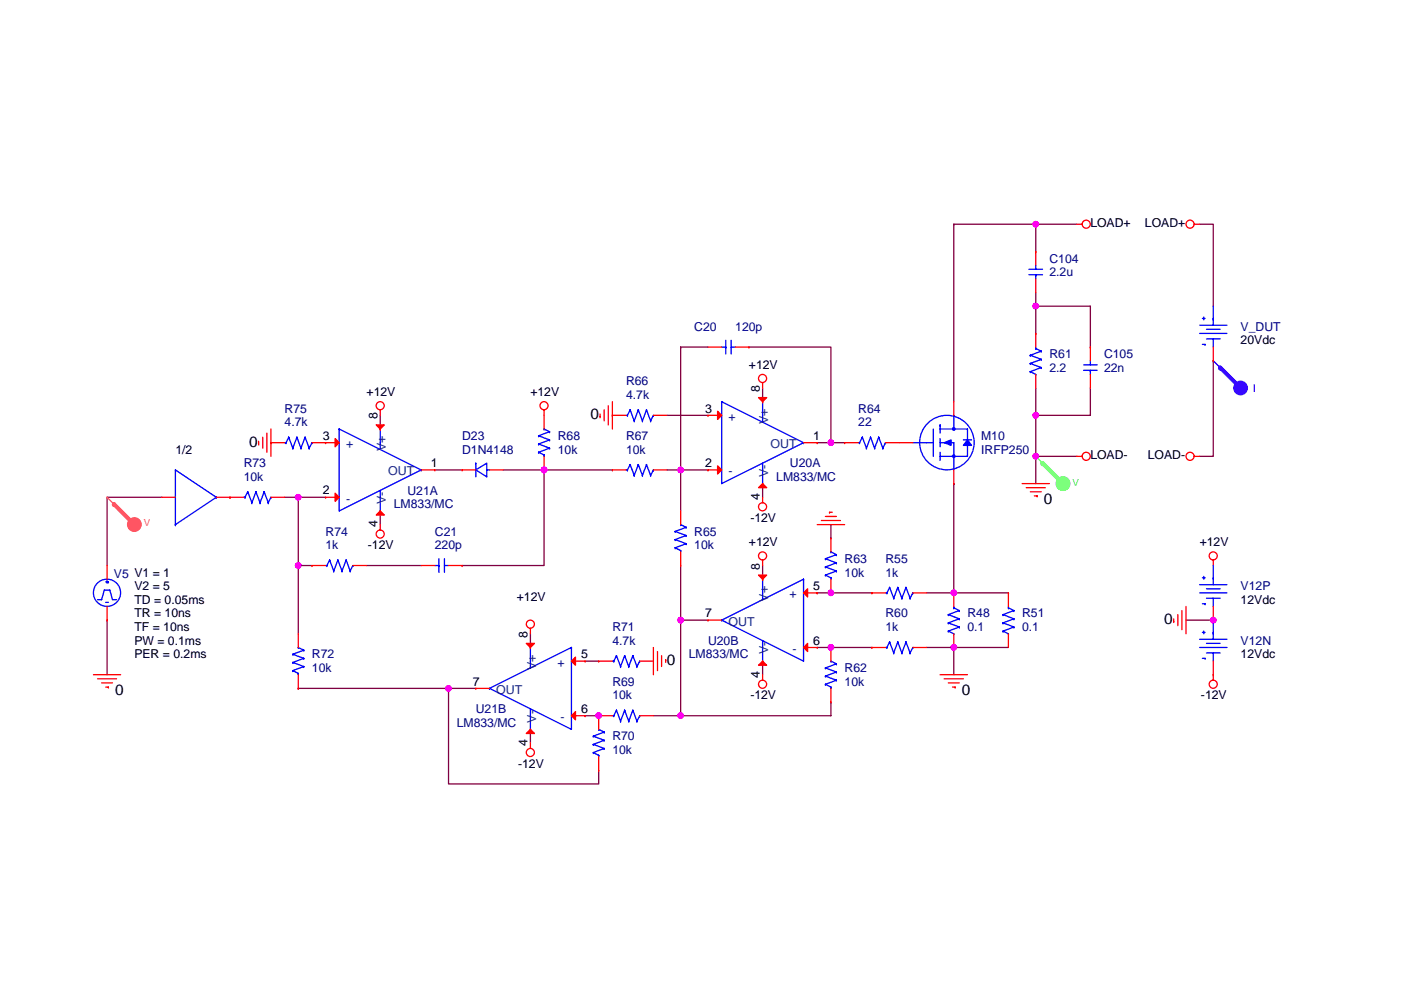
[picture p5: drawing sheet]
<svg xmlns="http://www.w3.org/2000/svg" width="297mm" height="210mm" viewBox="0 0 297 210" stroke-linecap="round" stroke-linejoin="round" font-family="sans-serif">
<g fill="none" stroke="#800040" stroke-width=".28">
<path d="M202.2 47.6v37.6M202.2 47.6h.1M202.2 47.6h17.4M219.6 47.6v5.8M219.6 47.6h8.7M254.4 47.6h2.8v17.3M144.3 73.6v26.1h5.8M144.3 73.6h.1M144.3 73.6h5.8M158.8 73.6h17.4v20.3M219.6 64.9h.1M219.6 64.9h11.6v8.7"/>
<path d="M219.6 62v8.7M257.2 76.5v20.3h-2.8M80.6 88.1v2.9M92.2 99.7h5.8M106.7 99.7h8.7M115.4 99.7h.1M115.4 99.7v20.3h-17.4M115.4 99.7h14.4M141.4 99.7h2.9v8.7M141.4 88.1h8.7M161.7 82.3v2.9M173.3 93.9h2.9"/>
<path d="M176.2 93.9h.1M176.2 93.9h2.9M219.6 82.3v5.8M219.6 96.8h.1M219.6 88.1v8.7h8.7M219.6 88.1h.1M219.6 96.8v5.8M231.2 82.3v5.8h-11.6M34.3 105.5h-11.6v14.5M60.3 105.5h2.9M63.2 105.5h5.8M63.2 120h.1"/>
<path d="M63.2 105.5v14.5h2.9M63.2 105.5h.1M63.2 120v14.4M77.7 120h11.6M80.6 108.4v2.9M144.3 120v11.5M161.7 120v2.9M161.7 102.6v2.9M176.2 114.2h.1M176.2 111.3v2.9M202.2 102.6v23.2h11.6M202.2 102.6h.1"/>
<path d="M22.7 131.5v11.6M112.5 134.4v2.9M144.3 131.5v20.3h31.9v-2.9M144.3 131.5h.1M144.3 131.5h5.8M173.3 137.3h2.9M173.3 125.8h2.9M176.2 125.8h.1M176.2 137.3h.1M176.2 125.8h8.6M176.2 137.3h8.6M196.4 125.8h5.8"/>
<path d="M196.4 137.3h17.4M202.2 137.3h.1M202.2 137.3v5.8M251.5 131.5h5.7M257.2 131.5h.1M63.2 146h.1M63.2 146h31.9M100.9 146h-5.8v20.3h31.8v-2.9M112.5 154.7v2.9M124.1 140.2h2.8M124.1 151.8h2.8M126.9 151.8h.1"/>
<path d="M138.5 151.8h5.8M161.7 140.2v2.9"/>
</g>
<g fill="#f0f" stroke="#f0f" stroke-width=".28">
<circle cx="202.2" cy="137.3" r=".57"/>
<circle cx="202.2" cy="125.7" r=".57"/>
<circle cx="176.1" cy="125.7" r=".57"/>
<circle cx="176.1" cy="137.3" r=".57"/>
<circle cx="219.6" cy="64.9" r=".57"/>
<circle cx="219.6" cy="96.8" r=".57"/>
<circle cx="219.6" cy="47.5" r=".57"/>
<circle cx="144.3" cy="151.8" r=".57"/>
<circle cx="144.3" cy="131.5" r=".57"/>
<circle cx="176.1" cy="93.9" r=".57"/>
<circle cx="144.3" cy="99.7" r=".57"/>
<circle cx="115.4" cy="99.7" r=".57"/>
<circle cx="126.9" cy="151.8" r=".57"/>
<circle cx="63.2" cy="119.9" r=".57"/>
<circle cx="95.1" cy="146" r=".57"/>
<circle cx="63.2" cy="105.5" r=".57"/>
<circle cx="219.6" cy="88.1" r=".57"/>
<circle cx="257.2" cy="131.5" r=".57"/>
</g>
<g fill="none" stroke="#f00" stroke-width=".28">
<path d="M219.6 59.1v2.9M219.6 53.4h.1M219.6 53.4v2.8M228.3 47.6h1.1M253.2 47.6h1.2M150.1 73.6h2.9M155.9 73.6h2.9M158.8 73.6h.1M219.6 79.4v2.9M219.6 70.7h.1M219.6 70.7v2.9M231.2 79.4v2.9"/>
<path d="M231.2 73.6h.1M231.2 73.6v2.9M257.2 64.9h.1M257.2 76.5h.1M257.2 73.6v2.9M54.8 94.2h.1M54.8 93.6v.6M55.7 92.7v2.4M56.6 91.9v4M57.4 91v5.8M57.4 93.9h.1M57.4 93.9h2.9"/>
<path d="M66.1 93.9h2.9M69 93.9h.1M69 93.9h2.9M80.6 86.9v1.2M80.6 91h.1M89.3 99.7h2.9M92.2 99.7h.1M98 99.7h.1M98 99.7h2.9M103.8 99.7h2.9M115.4 86.9v4.1M115.4 99.7h.1"/>
<path d="M115.4 96.8v2.9M127.2 88.4h.1M127.2 87.8v.6M128.1 86.9v2.4M129 86.1v4M129.8 85.2v5.8M129.8 99.7h.1M129.8 88.1h.1M129.8 88.1h2.9M129.8 99.7h2.9M138.5 99.7h2.9M138.5 88.1h2.9"/>
<path d="M150.1 88.1h.1M150.1 99.7h.1M150.1 88.1h2.9M150.1 99.7h2.9M161.7 81.2v1.1M161.7 85.2h.1M170.4 93.9h2.9M173.3 93.9h.1M179.1 93.9h.1M179.1 93.9h2.9M187.7 93.9h5.8M202.2 85.2v2.9"/>
<path d="M202.2 99.7v2.9M228.3 96.8h1.1M253.2 96.8h1.2M22.7 120v2.9M34.3 105.5h2.9M45.9 105.5h5.8M48.8 105.5h.1M57.4 105.5h2.9M66.1 120h.1M66.1 120h2.9M69 105.5h.1M69 105.5h2.9"/>
<path d="M74.8 120h2.9M80.6 111.3v1.1M80.6 108.4h.1M89.3 120h2.9M95.1 120h2.9M98 120h.1M144.3 108.4v2.9M144.3 120h.1M144.3 117.1v2.9M161.7 118.8v1.2M161.7 105.5v1.1M161.7 102.6h.1"/>
<path d="M173.3 111.3h5.8M174.1 110.4h4.1M175 109.5h2.3M175.9 108.6h.1M175.9 108.6h.6M176.2 114.2v2.9M202.2 102.6h.1M216.7 102.6h5.8M217.6 103.4h4M218.4 104.3h2.4M219.3 105.2h.6M219.9 105.2h.1"/>
<path d="M257.2 118.8v1.2M257.2 120h.1M22.7 131.5h.1M22.7 128.6v2.9M63.2 134.4v2.9M112.5 133.3v1.1M112.5 137.3h.1M138.5 137.3v5.8M139.4 138.2v4M140.3 139.1v2.3M141.1 139.9h.1M141.1 139.9v.6"/>
<path d="M150.1 131.5h.1M150.1 131.5h2.9M161.7 122.9h.1M170.4 125.8h2.9M170.4 137.3h2.9M173.3 125.8h.1M173.3 137.3h.1M176.2 137.3v2.9M176.2 125.8h.1M176.2 122.9v2.9M184.8 137.3h.1M184.8 125.8h.1"/>
<path d="M184.8 125.8h2.9M184.8 137.3h2.9M193.5 137.3h2.9M193.5 125.8h2.9M202.2 134.4v2.9M202.2 125.8h.1M202.2 125.8v2.8M213.8 134.4v2.9M213.8 125.8h.1M213.8 125.8v2.8M248.9 131.8h.1M248.9 131.3v.5"/>
<path d="M249.7 130.4v2.3M250.6 129.5v4.1M251.5 128.6v5.8M257.2 131.5h.1M257.2 128.6v2.9M19.8 143.1h5.8M20.7 144h4M21.5 144.8h2.4M22.4 145.7h.6M23 145.7h.1M63.2 146h.1M63.2 143.1v2.9"/>
<path d="M100.9 146h.1M100.9 146h2.9M112.5 157.6v1.1M112.5 154.7h.1M121.2 151.8h2.9M121.2 140.2h2.9M124.1 140.2h.1M124.1 151.8h.1M126.9 151.8h.1M126.9 140.2h.1M126.9 151.8v2.9M126.9 151.8h2.9"/>
<path d="M126.9 140.2h2.9M135.6 151.8h2.9M135.6 140.2h2.9M161.7 143.1v1.2M161.7 140.2h.1M176.2 148.9h.1M176.2 146v2.9M199.3 143.1h5.8M200.2 144h4.1M201.1 144.8h2.3M201.9 145.7h.6M202.5 145.7h.1"/>
<path d="M257.2 143.1v1.2M257.2 143.1h.1M257.2 140.2v2.9M126.9 163.4h.1M126.9 160.5v2.9"/>
<circle cx="230.3" cy="47.5" r=".86"/>
<circle cx="252.3" cy="47.5" r=".86"/>
<circle cx="80.6" cy="86" r=".86"/>
<circle cx="115.3" cy="86" r=".86"/>
<circle cx="161.7" cy="80.3" r=".86"/>
<circle cx="230.3" cy="96.8" r=".86"/>
<circle cx="252.3" cy="96.8" r=".86"/>
<circle cx="80.6" cy="113.3" r=".86"/>
<circle cx="161.7" cy="107.5" r=".86"/>
<circle cx="161.7" cy="117.9" r=".86"/>
<circle cx="257.2" cy="117.9" r=".86"/>
<circle cx="112.4" cy="132.4" r=".86"/>
<circle cx="112.4" cy="159.6" r=".86"/>
<circle cx="161.7" cy="145.1" r=".86"/>
<circle cx="257.2" cy="145.1" r=".86"/>
</g>
<circle cx="225.4" cy="102.6" r="1.44" fill="#5f5" stroke="#5f5" stroke-width=".28"/>
<path d="M219.6 96.8h.1M219.6 96.8l5.8 5.8" fill="none" stroke="#5f5" stroke-width=".28"/>
<path d="M221 98.2h.1M221 98.2l4.4 4.4" fill="none" stroke="#5f5" stroke-width=".87"/>
<circle cx="28.5" cy="111.3" r="1.44" fill="#f55" stroke="#f55" stroke-width=".28"/>
<path d="M22.7 105.5h.1M22.7 105.5l5.8 5.8" fill="none" stroke="#f55" stroke-width=".28"/>
<path d="M24.1 106.9h.1M24.1 106.9l4.4 4.4" fill="none" stroke="#f55" stroke-width=".87"/>
<circle cx="263" cy="82.3" r="1.44" fill="#50f" stroke="#50f" stroke-width=".28"/>
<path d="M257.2 76.5h.1M257.2 76.5l5.8 5.8" fill="none" stroke="#50f" stroke-width=".28"/>
<path d="M258.7 78h.1M258.7 78l4.3 4.3" fill="none" stroke="#50f" stroke-width=".87"/>
<g fill="none" stroke="#00f" stroke-width=".28">
<path d="M218.2 58.3h2.8M218.2 57.1h2.8M219.6 56.2v.9M219.6 58.3h.1M219.6 58.3v.8M153 73.6h.9M153.9 72.2v2.9M153.9 73.6h.1M155 72.2v2.9M155 73.6h.9M218.4 75.4h.1M218.4 77.1h.1"/>
<path d="M218.4 78.8h.1M218.4 75.4l2.4 .8M218.4 77.1l2.4 .9M218.4 78.8l1.2 .6M219.6 79.4h.1M219.6 73.9h.1M219.6 73.9l1.2 .6M219.6 73.6v.3M220.8 74.5h.1M220.8 76.2h.1M220.8 78h.1M220.8 74.5l-2.4 .9"/>
<path d="M220.8 76.2l-2.4 .9M220.8 78l-2.4 .8M229.7 78.5h2.9M229.7 77.4h2.9M231.2 76.5v.9M231.2 78.5h.1M231.2 78.5v.9M254.4 70.7h5.7M254.4 69h5.7M254.9 67.5h.6M254.9 73h.6M255.2 67.2v.6"/>
<path d="M255.5 73h.1M255.8 69.8h2.9M255.8 71.9h2.9M257.2 67.5v1.5M257.2 71.9v1.7M257.2 64.9v2.9M60.3 93.9h.3M60.6 93.9h.1M61.2 92.7h.1M61.2 92.7l-.6 1.2M61.2 92.7l.9 2.4M62.1 95.1h.1"/>
<path d="M62.9 92.7h.1M62.9 92.7l-.8 2.4M62.9 92.7l.9 2.4M63.8 95.1h.1M64.7 92.7h.1M64.7 92.7l-.9 2.4M64.7 92.7l.8 2.4M65.5 95.1h.1M66.1 93.9h.1M66.1 93.9l-.6 1.2M71.9 91h.1M71.9 91v17.4l17.4-8.7"/>
<path d="M71.9 91l17.4 8.7M80.6 91v4.3M89.3 99.7h.1M100.9 99.7l2.3-1.5v2.9zM100.9 98.2h.1M100.9 98.2v2.9M103.2 99.7h.6M114.2 95.9h.1M114.2 94.2h.1M114.2 92.4h.1M114.2 95.9l1.2 .6M114.2 94.2l2.3 .9"/>
<path d="M114.2 92.4l2.3 .9M115.4 91h.1M115.4 96.5h.1M115.4 91l1.1 .6M115.4 96.5v.3M116.5 95.1h.1M116.5 93.3h.1M116.5 91.6h.1M116.5 95.1l-2.3 .8M116.5 93.3l-2.3 .9M116.5 91.6l-2.3 .8M132.7 99.7h.3"/>
<path d="M132.7 88.1h.3M133 99.7h.1M133 88.1h.1M133.6 98.5h.1M133.6 86.9h.1M133.6 98.5l-.6 1.2M133.6 98.5l.9 2.3M133.6 86.9l-.6 1.2M133.6 86.9l.9 2.4M134.5 89.3h.1M135.3 98.5h.1M135.3 86.9h.1"/>
<path d="M135.3 98.5l-.8 2.3M135.3 98.5l.9 2.3M135.3 86.9l-.8 2.4M135.3 86.9l.9 2.4M136.2 89.3h.1M137.1 98.5h.1M137.1 86.9h.1M137.1 98.5l-.9 2.3M137.1 98.5l.8 2.3M137.1 86.9l-.9 2.4M137.1 86.9l.8 2.4M137.9 89.3h.1"/>
<path d="M138.5 99.7h.1M138.5 88.1h.1M138.5 99.7l-.6 1.1M138.5 88.1l-.6 1.2M153 85.2h.1M153 85.2v17.4l17.4-8.7M153 85.2l17.4 8.7M161.7 85.2v4.4M161.7 98.2v4.4M170.4 93.9h.1M182 93.9h.2M182.2 93.9h.1"/>
<path d="M182.8 92.7h.1M182.8 92.7l-.6 1.2M182.8 92.7l.9 2.4M183.7 95.1h.1M184.6 92.7h.1M184.6 92.7l-.9 2.4M184.6 92.7l.8 2.4M185.4 95.1h.1M186.3 92.7h.1M186.3 92.7l-.9 2.4M186.3 92.7l.9 2.4M187.2 95.1h.1"/>
<path d="M187.7 93.9h.1M187.7 93.9l-.5 1.2M193.5 93.9h4.4M197.9 91v5.8M199.3 93.9h2.9v2.9M199.3 91h2.9M199.3 96.8h2.9M199.3 93v1.8M199.3 95.9v1.8M199.3 90.1h.1M199.3 90.1v1.8M202.2 96.8v2.9"/>
<path d="M202.2 88.1h.1M202.2 91h2.9v2.3M202.2 88.1v2.9M204.3 93.3h1.7M205.1 94.5v2.3h-2.9M37.2 111.3h.1M45.9 105.5h.1M45.9 105.5l-8.7 5.8M45.9 105.5l-8.7-5.8v11.6M51.7 105.5h.2M51.9 105.5h.1M52.5 104.3h.1"/>
<path d="M52.5 104.3l-.6 1.2M52.5 104.3l.9 2.3M53.4 106.6h.1M54.3 104.3h.1M54.3 104.3l-.9 2.3M54.3 104.3l.8 2.3M55.1 106.6h.1M56 104.3h.1M56 104.3l-.9 2.3M56 104.3l.9 2.3M56.9 106.6h.1M57.4 105.5h.1"/>
<path d="M57.4 105.5l-.5 1.1M69 120h.3M69.3 120h.1M69.9 118.8h.1M69.9 118.8l-.6 1.2M69.9 118.8l.9 2.3M71.6 118.8h.1M71.6 118.8l-.8 2.3M71.6 118.8l.9 2.3M73.4 118.8h.1M73.4 118.8l-.9 2.3M73.4 118.8l.8 2.3"/>
<path d="M74.8 120h.1M74.8 120l-.6 1.1M80.6 104v4.4M80.6 108.4h.1M92.2 120h.9M93.1 118.5v2.9M93.1 120h.1M94.2 118.5v2.9M94.2 120h.9M134.5 100.8h.1M136.2 100.8h.1M137.9 100.8h.1"/>
<path d="M143.1 116.2h.1M143.1 114.4h.1M143.1 112.7h.1M143.1 116.2l1.2 .6M143.1 114.4l2.4 .9M143.1 112.7l2.4 .9M144.3 111.3h.1M144.3 116.8h.1M144.3 111.3l1.2 .5M144.3 116.8v.3M145.5 115.3h.1M145.5 113.6h.1"/>
<path d="M145.5 111.8h.1M145.5 115.3l-2.4 .9M145.5 113.6l-2.4 .8M145.5 111.8l-2.4 .9M161.7 102.6h.1M175 118.5h.1M175 118.5l2.3 .9M176.2 117.1h.1M176.2 117.1l1.1 .5M177.3 119.4h.1M177.3 117.6h.1M177.3 119.4l-2.3 .8"/>
<path d="M177.3 117.6l-2.3 .9M257.2 120v2.9M20.7 127.2h.8l.6-2h1.2l.6 2h.8M22.4 127.8h.6M22.4 123.4h.6M22.7 123.1v.6M23 123.4h.1M62.1 138.8h.1M62.1 138.8l2.3 .8M63.2 137.3h.1M63.2 137.3l1.2 .6M64.4 139.6h.1"/>
<path d="M64.4 137.9h.1M64.4 139.6l-2.3 .9M64.4 137.9l-2.3 .9M70.8 121.1h.1M72.5 121.1h.1M74.2 121.1h.1M112.5 137.3v4.4M121.2 137.3h.1M121.2 137.3v17.4l-17.4-8.7M121.2 137.3l-17.4 8.7M130.7 139.1h.1M130.7 139.1l-.6 1.1"/>
<path d="M130.7 139.1l.9 2.3M132.4 139.1h.1M132.4 139.1l-.8 2.3M132.4 139.1l.9 2.3M134.2 139.1h.1M134.2 139.1l-.9 2.3M134.2 139.1l.8 2.3M153 131.5h.1M161.7 122.9v4.3M161.7 135.9v4.3M170.4 122.9h.1M170.4 122.9v17.3l-17.4-8.7"/>
<path d="M170.4 122.9l-17.4 8.6M175 122h.1M175 120.2h.1M175 122l1.2 .6M175 120.2l2.3 .9M176.2 122.6h.1M176.2 122.6v.3M177.3 121.1h.1M177.3 121.1l-2.3 .9M187.7 137.3h.3M187.7 125.8h.3M188 137.3h.1"/>
<path d="M188 125.8h.1M188.6 136.2h.1M188.6 124.6h.1M188.6 136.2l-.6 1.1M188.6 136.2l.9 2.3M188.6 124.6l-.6 1.2M188.6 124.6l.9 2.3M189.5 138.5h.1M189.5 126.9h.1M190.3 136.2h.1M190.3 124.6h.1M190.3 136.2l-.8 2.3"/>
<path d="M190.3 136.2l.9 2.3M190.3 124.6l-.8 2.3M190.3 124.6l.9 2.3M191.2 138.5h.1M191.2 126.9h.1M192.1 136.2h.1M192.1 124.6h.1M192.1 136.2l-.9 2.3M192.1 136.2l.9 2.3M192.1 124.6l-.9 2.3M192.1 124.6l.9 2.3M193 138.5h.1"/>
<path d="M193 126.9h.1M193.5 137.3h.1M193.5 125.8h.1M193.5 137.3l-.5 1.2M193.5 125.8l-.5 1.1M201.1 130.4h.1M201.1 132.1h.1M201.1 133.9h.1M201.1 130.4l2.3 .9M201.1 132.1l2.3 .9M201.1 133.9l1.1 .5M202.2 134.4h.1"/>
<path d="M202.2 128.9h.1M202.2 128.9l1.2 .6M202.2 128.6v.3M203.4 129.5h.1M203.4 131.3h.1M203.4 133h.1M203.4 129.5l-2.3 .9M203.4 131.3l-2.3 .8M203.4 133l-2.3 .9M212.7 130.4h.1M212.7 132.1h.1M212.7 133.9h.1"/>
<path d="M212.7 130.4l2.3 .9M212.7 132.1l2.3 .9M212.7 133.9l1.1 .5M213.8 134.4h.1M213.8 128.9h.1M213.8 128.9l1.2 .6M213.8 128.6v.3M215 129.5h.1M215 131.3h.1M215 133h.1M215 129.5l-2.3 .9M215 131.3l-2.3 .8"/>
<path d="M215 133l-2.3 .9M254.4 125.8h5.7M254.4 124h5.7M254.4 137.3h5.7M254.4 135.6h5.7M254.9 122.6h.6M254.9 134.1h.6M254.9 128.1h.6M254.9 139.6h.6M255.2 122.3v.6M255.2 133.9v.5M255.5 128.1h.1"/>
<path d="M255.5 139.6h.1M255.8 124.9h2.9M255.8 126.9h2.9M255.8 136.5h2.9M255.8 138.5h2.9M257.2 122.6v1.4M257.2 126.9v1.7M257.2 134.1v1.5M257.2 138.5v1.7M257.2 131.5v2.9M62.1 142.2h.1M62.1 140.5h.1"/>
<path d="M62.1 142.2l1.1 .6M62.1 140.5l2.3 .9M63.2 142.8h.1M63.2 142.8v.3M64.4 141.4h.1M64.4 141.4l-2.3 .8M103.8 146h.1M112.5 150.3v4.4M112.5 154.7h.1M125.8 159.6h.1M125.8 157.9h.1M125.8 156.1h.1"/>
<path d="M125.8 159.6l1.1 .6M125.8 157.9l2.3 .8M125.8 156.1l2.3 .9M126.9 154.7h.1M126.9 154.7l1.2 .6M128.1 158.7h.1M128.1 157h.1M128.1 155.3h.1M128.1 158.7l-2.3 .9M128.1 157l-2.3 .9M128.1 155.3l-2.3 .8M129.8 151.8h.3"/>
<path d="M129.8 140.2h.3M130.1 151.8h.1M130.1 140.2h.1M130.7 150.6h.1M130.7 150.6l-.6 1.2M130.7 150.6l.9 2.4M131.6 153h.1M131.6 141.4h.1M132.4 150.6h.1M132.4 150.6l-.8 2.4M132.4 150.6l.9 2.4M133.3 153h.1"/>
<path d="M133.3 141.4h.1M134.2 150.6h.1M134.2 150.6l-.9 2.4M134.2 150.6l.8 2.4M135 153h.1M135 141.4h.1M135.6 151.8h.1M135.6 140.2h.1M135.6 151.8l-.6 1.2M135.6 140.2l-.6 1.2M161.7 140.2h.1M175 145.1h.1"/>
<path d="M175 143.4h.1M175 141.7h.1M175 145.1l1.2 .6M175 143.4l2.3 .9M175 141.7l2.3 .8M176.2 140.2h.1M176.2 145.7h.1M176.2 140.2l1.1 .6M176.2 145.7v.3M177.3 144.3h.1M177.3 142.5h.1M177.3 140.8h.1"/>
<path d="M177.3 144.3l-2.3 .8M177.3 142.5l-2.3 .9M177.3 140.8l-2.3 .9M126.9 160.2h.1M126.9 160.2v.3"/>
<circle cx="200.8" cy="93.9" r="5.8"/>
<circle cx="202.2" cy="91" r=".28"/>
<circle cx="202.2" cy="96.8" r=".28"/>
<circle cx="22.7" cy="125.7" r="2.88"/>
</g>
<g fill="#f00" stroke="#f00" stroke-width=".28">
<path d="M152.1 87.2l.9 .9-.9 .9z"/>
<path d="M152.1 98.8l.9 .9-.9 .8z"/>
<path d="M160.8 84.3h1.8l-.9 .9z"/>
<path d="M161.7 102.6l.9 .8h-1.8z"/>
<path d="M170.4 125.8l.8-.9v1.7z"/>
<path d="M170.4 137.3l.8-.8v1.7z"/>
<path d="M160.8 122h1.8l-.9 .9z"/>
<path d="M160.8 141.1l.9-.9 .9 .9z"/>
<path d="M121.2 140.2l.8-.8v1.7z"/>
<path d="M122 150.9v1.8l-.8-.9z"/>
<path d="M111.6 136.5h1.7l-.8 .8z"/>
<path d="M111.6 155.6l.9-.9 .8 .9z"/>
<path d="M71.1 93l.8 .9-.8 .9z"/>
<path d="M71.1 104.6l.8 .9-.8 .8z"/>
<path d="M79.8 90.1h1.7l-.9 .9z"/>
<path d="M79.8 109.2l.8-.8 .9 .8z"/>
</g>
<g fill="#00f" stroke="#00f" stroke-width=".28">
<path d="M200.2 93.9l1.5-.6v1.2z"/>
<path d="M205.1 93.3l.9 1.2h-1.7z"/>
</g>
<g font-size="3.2">
<text x="125.2" y="88.9">0</text>
<text x="52.8" y="94.7">0</text>
<text x="221.3" y="106.9">0</text>
<text x="246.8" y="132.4">0</text>
<text x="141.4" y="141.1">0</text>
<text x="24.4" y="147.4">0</text>
<text x="204" y="147.4">0</text>
</g>
<g font-size="2.6">
<text x="231.2" y="48.2">LOAD+</text>
<text x="242.8" y="48.2">LOAD+</text>
<text x="263" y="73">20Vdc</text>
<text x="158.8" y="78.3">+12V</text>
<text x="161.1" y="83.2" transform="rotate(-90 161.1 83.2)">8</text>
<text x="77.7" y="84.1">+12V</text>
<text x="80" y="89" transform="rotate(-90 80 89)">8</text>
<text x="112.5" y="84.1">+12V</text>
<text x="149.5" y="87.5">3</text>
<text x="68.4" y="93.3">3</text>
<text x="172.4" y="93.3">1</text>
<text x="37.2" y="96.2">1/2</text>
<text x="91.3" y="99.1">1</text>
<text x="149.5" y="99.1">2</text>
<text x="231.2" y="97.4">LOAD-</text>
<text x="243.3" y="97.4">LOAD-</text>
<text x="68.4" y="104.9">2</text>
<text x="161.1" y="106.1" transform="rotate(-90 161.1 106.1)">4</text>
<text x="80" y="111.9" transform="rotate(-90 80 111.9)">4</text>
<text x="159.1" y="110.7">-12V</text>
<text x="78" y="116.5">-12V</text>
<text x="158.8" y="115.9">+12V</text>
<text x="254.4" y="115.9">+12V</text>
<text x="28.5" y="125.2">V2 = 5</text>
<text x="161.1" y="120.8" transform="rotate(-90 161.1 120.8)">8</text>
<text x="172.4" y="125.2">5</text>
<text x="28.5" y="128.1">TD = 0.05ms</text>
<text x="28.5" y="131">TR = 10ns</text>
<text x="109.6" y="127.5">+12V</text>
<text x="149.5" y="130.9">7</text>
<text x="263" y="128.1">12Vdc</text>
<text x="28.5" y="133.9">TF = 10ns</text>
<text x="28.5" y="136.8">PW = 0.1ms</text>
<text x="111.9" y="135.3" transform="rotate(-90 111.9 135.3)">8</text>
<text x="172.4" y="136.7">6</text>
<text x="28.5" y="139.7">PER = 0.2ms</text>
<text x="123.2" y="139.6">5</text>
<text x="161.1" y="143.7" transform="rotate(-90 161.1 143.7)">4</text>
<text x="263" y="139.7">12Vdc</text>
<text x="100.3" y="145.4">7</text>
<text x="159.1" y="148.3">-12V</text>
<text x="254.6" y="148.3">-12V</text>
<text x="123.2" y="151.2">6</text>
<text x="111.9" y="158.2" transform="rotate(-90 111.9 158.2)">4</text>
<text x="109.9" y="162.8">-12V</text>
</g>
<g font-size="2.6" fill="#000080">
<text x="222.5" y="55.7">C104</text>
<text x="222.5" y="58.6">2.2u</text>
<text x="147.2" y="70.2">C20</text>
<text x="155.9" y="70.2">120p</text>
<text x="263" y="70.2">V_DUT</text>
<text x="222.5" y="75.9">R61</text>
<text x="234.1" y="75.9">C105</text>
<text x="132.7" y="81.7">R66</text>
<text x="222.5" y="78.8">2.2</text>
<text x="234.1" y="78.8">22n</text>
<text x="60.3" y="87.5">R75</text>
<text x="132.7" y="84.6">4.7k</text>
<text x="182" y="87.5">R64</text>
<text x="60.3" y="90.4">4.7k</text>
<text x="98" y="93.3">D23</text>
<text x="118.3" y="93.3">R68</text>
<text x="132.7" y="93.3">R67</text>
<text x="182" y="90.4">22</text>
<text x="208" y="93.3">M10</text>
<text x="51.7" y="99.1">R73</text>
<text x="98" y="96.2">D1N4148</text>
<text x="118.3" y="96.2">10k</text>
<text x="132.7" y="96.2">10k</text>
<text x="167.5" y="99.1">U20A</text>
<text x="208" y="96.2">IRFP250</text>
<text x="51.7" y="102">10k</text>
<text x="83.5" y="107.8">LM833/MC</text>
<text x="86.4" y="104.9">U21A</text>
<text x="164.6" y="102">LM833/MC</text>
<text x="69" y="113.6">R74</text>
<text x="92.2" y="113.6">C21</text>
<text x="147.2" y="113.6">R65</text>
<text x="69" y="116.5">1k</text>
<text x="92.2" y="116.5">220p</text>
<text x="147.2" y="116.5">10k</text>
<text x="179.1" y="119.4">R63</text>
<text x="187.7" y="119.4">R55</text>
<text x="24.1" y="122.6">V5 V1 = 1</text>
<text x="179.1" y="122.3">10k</text>
<text x="187.7" y="122.3">1k</text>
<text x="263" y="125.2">V12P</text>
<text x="187.7" y="131">R60</text>
<text x="205.1" y="131">R48</text>
<text x="216.7" y="131">R51</text>
<text x="129.8" y="133.9">R71</text>
<text x="129.8" y="136.8">4.7k</text>
<text x="150.1" y="136.8">U20B</text>
<text x="187.7" y="133.9">1k</text>
<text x="205.1" y="133.9">0.1</text>
<text x="216.7" y="133.9">0.1</text>
<text x="263" y="136.8">V12N</text>
<text x="66.1" y="139.7">R72</text>
<text x="66.1" y="142.6">10k</text>
<text x="146" y="139.7">LM833/MC</text>
<text x="179.1" y="142.6">R62</text>
<text x="129.8" y="145.4">R69</text>
<text x="129.8" y="148.3">10k</text>
<text x="179.1" y="145.4">10k</text>
<text x="96.8" y="154.1">LM833/MC</text>
<text x="100.9" y="151.2">U21B</text>
<text x="129.8" y="157">R70</text>
<text x="129.8" y="159.9">10k</text>
</g>
<g font-size="2.6" fill="#004080">
<text x="154.4" y="89.3">+</text>
<text x="162.9" y="89.9" transform="rotate(-90 162.9 89.9)">V+</text>
<text x="73.4" y="95.1">+</text>
<text x="81.8" y="95.7" transform="rotate(-90 81.8 95.7)">V+</text>
<text x="163.4" y="95.1">OUT</text>
<text x="82.3" y="100.8">OUT</text>
<text x="154.4" y="100.8">-</text>
<text x="162.9" y="101.1" transform="rotate(-90 162.9 101.1)">V-</text>
<text x="73.4" y="106.6">-</text>
<text x="81.8" y="106.9" transform="rotate(-90 81.8 106.9)">V-</text>
<text x="162.9" y="127.6" transform="rotate(-90 162.9 127.6)">V+</text>
<text x="167.4" y="126.9">+</text>
<text x="154.4" y="132.7">OUT</text>
<text x="113.7" y="142.1" transform="rotate(-90 113.7 142.1)">V+</text>
<text x="118.2" y="141.4">+</text>
<text x="162.9" y="138.8" transform="rotate(-90 162.9 138.8)">V-</text>
<text x="168.1" y="138.5">-</text>
<text x="105.2" y="147.2">OUT</text>
<text x="113.7" y="153.3" transform="rotate(-90 113.7 153.3)">V-</text>
<text x="118.8" y="153">-</text>
</g>
<text font-size="2.3" fill="#50f" x="265.6" y="83.2">I</text>
<text font-size="2.1" fill="#5f5" x="227.4" y="103">V</text>
<text font-size="2.1" fill="#f55" x="30.5" y="111.7">V</text>
</svg>
